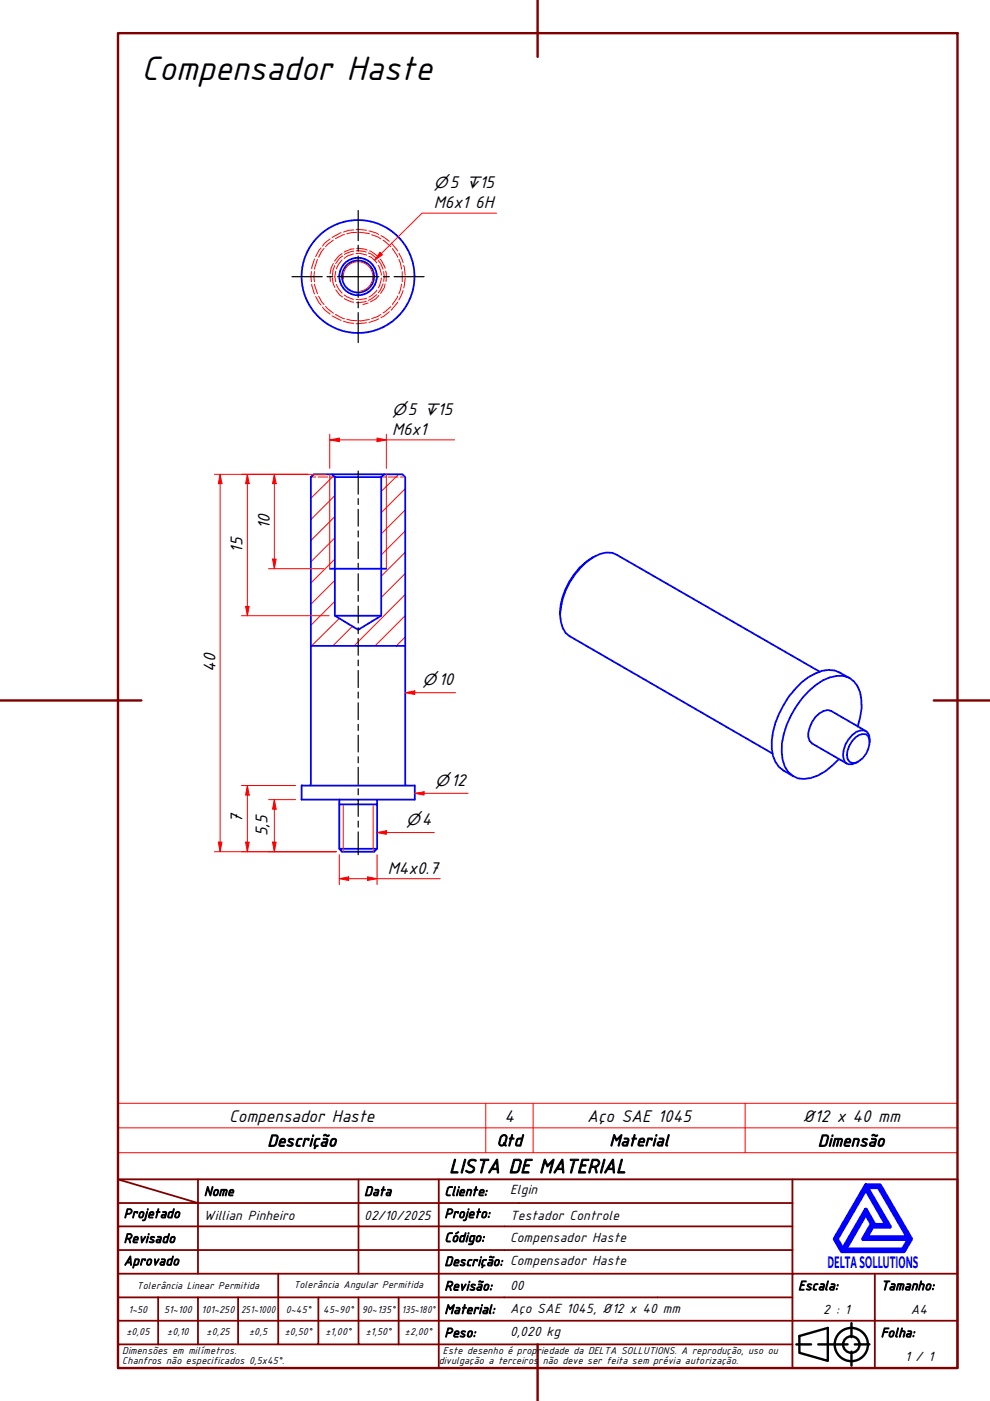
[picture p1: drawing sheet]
<svg xmlns="http://www.w3.org/2000/svg" width="210mm" height="297mm" viewBox="0 0 210 297" stroke-linecap="round" stroke-linejoin="round" font-family="sans-serif">
<!-- layer: Hatch (ABNT) -->
<g fill="none" stroke="#f00" stroke-width=".21">
<path d="M66.5 100.6l-.6 .5M70.7 100.9l-4.8 4.7M71 118.5l-5.1 5.1M71 114l-5.1 5.1M71 109.5l-5.1 5.1M71 105.1l-5.1 5.1M84.5 100.6l-3.7 3.6M85.9 117.1l-5.1 5.1M85.9 112.6l-5.1 5.1M85.9 108.1l-5.1 5.1M85.9 103.6l-5.1 5.1M71 127.5l-5.1 5.1"/>
<path d="M71 123l-5.1 5.1M71.9 131.1l-5.9 5.9M74.7 132.8l-4.2 4.2M85.9 135.1l-1.9 1.9M85.9 130.5l-6.4 6.5M85.9 126l-10.8 11M85.9 121.6l-5.1 5.1"/>
</g>
<!-- layer: Hidden (ABNT) -->
<g fill="none" stroke="#f00" stroke-width=".21">
<path d="M66 57.6l-.1 1.1 .1 1M66.7 54.9l-.6 2.1M66.7 57.6l-.2 1.1 .2 1M67.3 55l-.6 2.1M68.1 52.6l-.5 .5-.7 1.3M68.7 52.7l-.5 .6-.6 1.2M70 50.7l-1.2 .8-.4 .7M70 58.5v1.2M70.5 58.9l.1 1.2 .4 .8M70.7 50.9l-1.7 1.4M70.7 55.9l-.5 .9-.2 1.2M71 56.3l-.4 .9-.1 1.2"/>
<path d="M71.2 57.5l-.2 1.2 .2 1M72.3 49.3l-1.9 1M72.5 55.1l-.7 1-.5 .9M72.5 53.8l-.7 .5-.9 1.1M72.6 54.3l-.6 .4-.8 1.2M73 49.7l-1.9 .9M74.9 53.8l-1.2 .5-.7 .5M75 53.3h-.5l-1.5 .7M75 48.8h-1l-1.2 .4M75.1 52.8h-.7l-1.4 .7M75.5 53.8l.8-.1 1.4 .4M75.5 48.7l2.2 .1"/>
<path d="M75.6 53.2l.3-.1 1.8 .4M75.6 52.7l1.7 .1 .6 .2M75.7 49.3h-1.2l-1 .3M76.2 49.3l2.1 .3M78.1 53.6l.6 .2 1.2 1M78.2 54.3l.6 .3 1.1 1.1M78.2 48.9l1.6 .5 .5 .3M78.4 53.2l.3 .1 1.5 1.2M78.8 49.8l1.3 .4 .7 .5M80.2 55.2l.5 .7 .5 1.2M80.2 56.2l.3 .5 .3 1.6M80.6 54.9l1.1 2"/>
<path d="M80.8 50l1.7 1.2M80.8 58.9l-.3 1.7-.3 .4M81.2 50.9l1.7 1.4M81.3 57.6l.2 1.1-.2 1M81.8 57.5l.1 .6v1.6M82.9 51.5l1.4 1.7M83.2 52.7l1.1 1.8M84.6 55l.6 2.1M84.6 53.7l.9 2M85.3 57.6v2.1M85.6 56.2l.3 2.1M85.9 58.9l-.3 2.2"/>
<path d="M66.1 60.2l.6 2.1M66.7 60.2l.6 2.1M66.9 62.9l.7 1.3 .5 .5M67.6 62.8l.6 1.2 .5 .6M68.4 65.1l.4 .6 1.2 .9M69 64.9l1.7 1.5M70.4 67l1.9 .9M71.1 66.7l1.9 .8M71.2 61.5l.8 1 .6 .5M71.3 60.3l.5 .9 .7 1M72.8 68.1l2.2 .5M73 62.5l1.9 1"/>
<path d="M73 63.3l1.5 .7 .5 .1M73.5 67.7l1 .2 1.2 .1M77.7 63.9l-1.8 .3-.3-.1M77.7 63.2l-1.4 .3h-.8M77.7 68.4l-2.2 .2M78 64.2l-1 .4M78.3 67.7l-2.1 .3M79.9 62.5l-1.2 .9-.6 .3M79.9 61.5l-1.1 1.2-.6 .3M80.3 67.6l-2.1 .8M80.3 62.7l-.6 .7-1.2 .6M80.8 66.7l-.7 .4-1.3 .4"/>
<path d="M81.2 60.2l-.5 1.2-.5 .7M81.7 60.2l-.2 .8-.8 1.2M82.5 66.1l-1.7 1.3M82.9 65l-1.7 1.3M84.3 62.8l-1.1 1.8M84.3 64.1l-1.4 1.7M85.2 60.2l-.6 2.1M85.5 61.6l-.9 2M65.9 101.1h1M67.4 101.1h2.1M70 101.1h1M80.8 101.1h1.1"/>
<path d="M82.4 101.1h2M84.9 101.1h1"/>
</g>
<!-- layer: Visible (ABNT) -->
<g fill="none" stroke="#00f" stroke-width=".38">
<path d="M70.4 100.6h11.1M71 101.1h9.8M125.9 118.1a14.6 14.6 0 0 0-7.2 12.3M65.9 137h20v-35.9l-.6-.5h-3.8l-.7 .5v29.4l-4.9 3-4.9-3v-29.4l-.6-.5h-3.9l-.6 .5v65.4M69.9 120.6h12M71 130.5h9.8M85.9 137v29.5M173.8 142.4l-43-24.7a4.7 4.7 0 0 0-4.9 .4 15.7 15.7 0 0 0-7.2 12.3 5.2 5.2 0 0 0 2.1 4.5l43 24.9M180.2 143.8l-2.1-1.2a5.4 5.4 0 0 0-5.3 .2 18 18 0 0 0-8.4 10.5 11.5 11.5 0 0 0 0 8.2l.8 1.1 .9 .8 2.1 1.2M181.4 156.3l.8-.5 .7-.2 .7 .1a2.57 2.57 0 0 1 .5 3.1 4.1 4.1 0 0 1-3.4 3 1.94 1.94 0 0 1-1-2.7l1-2zM181.9 154a11.1 11.1 0 0 0-.1-8.5 4.1 4.1 0 0 0-4.4-2.2 13.1 13.1 0 0 0-8.6 6.5 15.7 15.7 0 0 0-2.9 11.2 4.6 4.6 0 0 0 6 4 12.2 12.2 0 0 0 6-4M183.6 155l-7.4-4.3a2.97 2.97 0 0 0-3.3 1.3 6.4 6.4 0 0 0-1.5 4.3l.3 .8 .5 .6 7.4 4.2"/>
<path d="M184.4 157.3a2.07 2.07 0 0 0-1.2-2.4 3.5 3.5 0 0 0-3.3 1.9 5.3 5.3 0 0 0-1 4.2 1.66 1.66 0 0 0 2.6 .7l.5-.2M63.9 166.5h24v3h-24zM71.9 179.9h8l-.6 .7h-6.8zM71.9 169.5v10.4M71.9 170.5h8M79.9 169.5v10.4"/>
<circle cx="75.9" cy="58.6" r="3.4"/>
<circle cx="75.9" cy="58.6" r="4"/>
<circle cx="75.9" cy="58.6" r="12"/>
</g>
<!-- layer: Visible Narrow (ABNT) -->
<path d="M72.8 59.2a3.1 3.1 0 0 1 2.6-3.7 3.1 3.1 0 0 1 3.6 2.6 3.1 3.1 0 0 1-2.5 3.6M69.9 100.6v20M81.9 100.6v20M72.8 170.5v10.1M79.1 170.5v10.1" fill="none" stroke="#f00" stroke-width=".21"/>
<path d="M25 239.1h178v-5.2h-178v10.5M103 233.9v10.5M113 233.9v10.5M158 233.9v10.5M203 239.1v5.3h-178M25 244.4v5.6h178v-5.6" fill="none" stroke="#f00" stroke-width=".21"/>
<!-- layer: Borda A3/A4 (ABNT) -->
<path d="M25 7h178v283.1h-178zM114 0v12.1M0 148.5h30M198 148.5h12M114 285v12" fill="none" stroke="#800000" stroke-width=".51"/>
<path d="M183.6 257.3l1.2 2.2-1.8 3.2h9.7l-1.2 2.2h-12.3zM183.6 252.1l4.4 7.6h-2.6l-1.8-3.2-4.9 8.4-1.3-2.2zM183.6 251.3h3l6.6 11.4-1.6 2.6h-13.1l-1.5-2.6zM183.8 251.7h2.5l6.2 10.6h-8.8l1.3-2.2h3.7zM185 259.7h.2l-.2 .2z" fill="none" stroke="#00f" stroke-width=".83"/>
<!-- layer: 0 -->
<path d="M178.5 265.3h13.1" fill="none" stroke="#000" stroke-width=".21"/>
<g fill="none" stroke="#800000" stroke-width=".38">
<path d="M25 250l17 5.1h-17M25 250h178v40.1h-178zM42 255.1h34v4.9h17M42 255.1v15M42 250v5.1M76 250v5.1h17v4.9M93 250v5.1h75M168 250v20.1h-143M25 260h51v10.1M25 275.1h17M33.5 275.1v9.9M50.5 275.1h-8.5v9.9"/>
<path d="M59 270.1v14.9h-8.5M67.5 275.1v9.9h-8.5M76 275.1v9.9h8.5M84.5 275.1v9.9M93 275.1h-42.5v9.9M93 260v5h-68M93 275.1v9.9h75M93 260h75M93 275.1h75M168 265h-75v10.1M185.5 270.1v9.9h17.5M203 270.1h-35v9.9h17.5v10.1"/>
<path d="M25 285h25.5M25 280h143v10.1M67.5 285h8.5M84.5 285h8.5v5.1"/>
</g>
<g fill="none" stroke="#000" stroke-width=".51">
<path d="M168.8 285h3.2M169.5 283.3l6-1.8v7l-6-1.7zM173.5 285h6.2M180.5 280.5v3M180.5 286.6v2.9M181.2 285h3.1"/>
<circle cx="180.5" cy="285.1" r="3.5"/>
<circle cx="180.5" cy="285.1" r="1.75"/>
</g>
<!-- layer: Linha de centro (ISO) -->
<g fill="none" stroke="#000" stroke-width=".25">
<path d="M75.9 99.9v4.9M75.9 105.7v1.3M75.9 108v3.6M75.9 112.6v1.2M75.9 114.9v3.5M75.9 119.4v1.2M75.9 121.7v3.6M75.9 126.2v1.3M75.9 128.5v3.6M75.9 133.1v1.3M75.9 135.4v3.5M75.9 139.9v1.2"/>
<path d="M75.9 142.2v3.6M75.9 146.7v1.3M75.9 149v3.6M75.9 153.6v1.3M75.9 155.9v3.5M75.9 160.5v1.2M75.9 162.7v3.6M75.9 167.2v1.3M75.9 169.5v3.6M75.9 174.1v1.3M75.9 176.4v4.8"/>
</g>
<!-- layer: Marca de centro (ISO) -->
<path d="M61.9 58.7h6.4M69.3 58.7h1.2M71.6 58.7h8.7M75.9 44.6v6.4M75.9 52v1.3M75.9 54.3v8.7M81.3 58.7h1.2M83.6 58.7h6.3M75.9 64v1.3M75.9 66.3v6.3" fill="none" stroke="#000" stroke-width=".25"/>
<path d="M79.9 176.5h2" fill="none" stroke="#f00" stroke-width=".21"/>
<path d="M79.9 176.5l2-.4v.8z" fill="#f00"/>
<path d="M79.9 176.5l2-.4v.8zM81.9 176.5h10.2M87.9 168.2h2" fill="none" stroke="#f00" stroke-width=".21"/>
<path d="M87.9 168.2l2-.3v.7z" fill="#f00"/>
<path d="M85.9 146.9h2M87.9 168.2l2-.3v.7zM89.9 168.2h9.4" fill="none" stroke="#f00" stroke-width=".21"/>
<path d="M85.9 146.9l2-.4v.7z" fill="#f00"/>
<path d="M85.9 146.9l2-.4v.7zM87.9 146.9h8.7M58.2 178.5v2.1" fill="none" stroke="#f00" stroke-width=".21"/>
<path d="M57.8 178.5h.7l-.3 2.1z" fill="#f00"/>
<path d="M57.8 178.5h.7l-.3 2.1zM58.2 169.5v2.1" fill="none" stroke="#f00" stroke-width=".21"/>
<path d="M58.2 169.5l.3 2.1h-.7z" fill="#f00"/>
<path d="M52.5 178.5v2.1M57 169.5h5.7M58.2 169.5l.3 2.1h-.7zM58.2 171.6v6.9M57 180.6h14.3" fill="none" stroke="#f00" stroke-width=".21"/>
<path d="M52.1 178.5h.7l-.3 2.1z" fill="#f00"/>
<path d="M52.1 178.5h.7l-.3 2.1zM52.5 166.5v2.1" fill="none" stroke="#f00" stroke-width=".21"/>
<path d="M52.5 166.5l.3 2.1h-.7z" fill="#f00"/>
<path d="M46.7 178.5v2.1M51.2 166.5h11.5M52.5 166.5l.3 2.1h-.7zM52.5 168.6v9.9M51.2 180.6h20.1" fill="none" stroke="#f00" stroke-width=".21"/>
<path d="M46.3 178.5h.8l-.4 2.1z" fill="#f00"/>
<path d="M46.7 100.6v1.9M46.3 178.5h.8l-.4 2.1z" fill="none" stroke="#f00" stroke-width=".21"/>
<path d="M46.7 100.6l.4 1.9h-.8z" fill="#f00"/>
<path d="M45.5 100.6h19.8M46.7 100.6l.4 1.9h-.8zM46.7 102.5v76M45.5 180.6h25.8" fill="none" stroke="#f00" stroke-width=".21"/>
<path d="M80.8 53.8l-1.4 1.4" fill="none" stroke="#f00" stroke-width=".21"/>
<path d="M80.6 53.5l.5 .5-1.7 1.2z" fill="#f00"/>
<path d="M80.6 53.5l.5 .5-1.7 1.2zM105.3 45.2h-15.8l-8.7 8.6" fill="none" stroke="#f00" stroke-width=".21"/>
<path d="M52.5 128.6v1.9" fill="none" stroke="#f00" stroke-width=".21"/>
<path d="M52.1 128.6h.7l-.3 1.9z" fill="#f00"/>
<path d="M52.5 100.6v1.9M52.1 128.6h.7l-.3 1.9z" fill="none" stroke="#f00" stroke-width=".21"/>
<path d="M52.5 100.6l.3 1.9h-.7z" fill="#f00"/>
<path d="M51.2 100.6h14.1M52.5 100.6l.3 1.9h-.7zM52.5 102.5v26.1M58.2 118.5v2.1M51.2 130.5h18.6" fill="none" stroke="#f00" stroke-width=".21"/>
<path d="M57.8 118.5h.7l-.3 2.1z" fill="#f00"/>
<path d="M57.8 118.5h.7l-.3 2.1zM58.2 100.6v1.9" fill="none" stroke="#f00" stroke-width=".21"/>
<path d="M58.2 100.6l.3 1.9h-.7z" fill="#f00"/>
<path d="M57 100.6h12.2M58.2 100.6l.3 1.9h-.7zM58.2 102.5v16M57 120.6h11.7" fill="none" stroke="#f00" stroke-width=".21"/>
<path d="M71.9 186.3h2" fill="none" stroke="#f00" stroke-width=".21"/>
<path d="M71.9 186.3l2-.4v.8z" fill="#f00"/>
<path d="M71.9 186.3l2-.4v.8zM77.9 186.3h2" fill="none" stroke="#f00" stroke-width=".21"/>
<path d="M77.9 185.9l2 .4-2 .4z" fill="#f00"/>
<path d="M69.9 93.3h2M71.9 181.2v6.4M73.9 186.3h4M77.9 185.9l2 .4-2 .4zM79.9 186.3h13.4M79.9 181.2v6.4" fill="none" stroke="#f00" stroke-width=".21"/>
<path d="M69.9 93.3l2-.4v.7z" fill="#f00"/>
<path d="M69.9 93.3l2-.4v.7zM79.9 93.3h2" fill="none" stroke="#f00" stroke-width=".21"/>
<path d="M79.9 92.9l2 .4-2 .3z" fill="#f00"/>
<path d="M69.9 92.1v7.2M71.9 93.3h8M79.9 92.9l2 .4-2 .3zM81.9 93.3h14.5M81.9 92.1v7.2" fill="none" stroke="#f00" stroke-width=".21"/>
<text font-size="7.7" x="30" y="17.1">Compensador Haste</text>
<text font-size="4.6" x="95.2" y="248.7">LISTA DE MATERIAL</text>
<g font-size="3.9">
<text x="92" y="44.2">M6x1</text>
<text x="100.8" y="44.2">6H</text>
<text x="83.1" y="92.3">M6x1</text>
<text x="57.2" y="112.1" transform="rotate(-90 57.2 112.1)">10</text>
<text x="51.4" y="117.1" transform="rotate(-90 51.4 117.1)">15</text>
<text x="45.7" y="142.5" transform="rotate(-90 45.7 142.5)">40</text>
<text x="51.4" y="174.5" transform="rotate(-90 51.4 174.5)">7</text>
<text x="56.7" y="177.3" transform="rotate(-90 56.7 177.3)">5,5</text>
<text x="82.2" y="185.3">M4x0.7</text>
<text x="48.6" y="237.8">Compensador Haste</text>
<text x="106.9" y="237.8">4</text>
<text x="124.5" y="237.8">Aço SAE 1045</text>
<text x="170.2" y="237.8">Ø12 x 40 mm</text>
</g>
<g font-size="3.8">
<text x="56.7" y="243.1">Descrição</text>
<text x="105.3" y="243">Qtd</text>
<text x="129.2" y="243">Material</text>
<text x="173.4" y="243.1">Dimensão</text>
</g>
<text font-size="3.8" fill="#00f" x="175.5" y="268.8">DELTASOLLUTIONS</text>
<g font-size="3.4">
<text x="92" y="39.8">⌀5 ↧15</text>
<text x="83.1" y="87.9">⌀5 ↧15</text>
<text x="89.6" y="145.2">⌀10</text>
<text x="92.3" y="166.6">⌀12</text>
<text x="86.1" y="174.9">⌀4</text>
</g>
<g font-size="3">
<text x="43.2" y="253.5">Nome</text>
<text x="77.2" y="253.5">Data</text>
<text x="94.2" y="253.5">Cliente:</text>
<text x="108.1" y="253.2">Elgin</text>
<text x="26.2" y="263.5">Revisado</text>
<text x="26.2" y="258.2">Projetado</text>
<text x="43.2" y="258.6">Willian Pinheiro</text>
<text x="77.2" y="258.6">02/10/2025</text>
<text x="94.2" y="263.3">Código:</text>
<text x="94.2" y="258.2">Projeto:</text>
<text x="108.1" y="263.3">Compensador Haste</text>
<text x="108.1" y="258.6">Testador Controle</text>
<text x="26.2" y="268.3">Aprovado</text>
<text x="94.2" y="268.4">Descrição: Compensador Haste</text>
<text x="94.2" y="273.6">Revisão:</text>
<text x="108.1" y="273.5">00</text>
<text x="169.2" y="273.5">Escala:</text>
<text x="186.8" y="273.5">Tamanho:</text>
<text x="94.2" y="278.6">Material:</text>
<text x="108.1" y="278.4">Aço SAE 1045, Ø12 x 40 mm</text>
<text x="174.6" y="278.6">2 : 1</text>
<text x="193.1" y="278.6">A4</text>
<text x="94.2" y="283.5">Peso:</text>
<text x="108.1" y="283.3">0,020 kg</text>
<text x="186.8" y="283.5">Folha:</text>
<text x="191.9" y="288.5">1 / 1</text>
</g>
<g font-size="2.3">
<text x="29" y="273.4">Tolerância Linear Permitida</text>
<text x="62.3" y="273.2">Tolerância Angular Permitida</text>
<text x="27.2" y="278.3">1~50</text>
<text x="34.8" y="278.3">51~100</text>
<text x="42.7" y="278.3">101~250</text>
<text x="51.1" y="278.3">251~1000</text>
<text x="60.6" y="278.3">0~45°</text>
<text x="68.5" y="278.3">45~90°</text>
<text x="76.7" y="278.3">90~135°</text>
<text x="85.2" y="278.3">135~180°</text>
<text x="25.9" y="287.1">Dimensões em milímetros.</text>
<text x="26.8" y="283.1">±0,05</text>
<text x="35.4" y="283.1">±0,10</text>
<text x="43.8" y="283.1">±0,25</text>
<text x="52.8" y="283.1">±0,5</text>
<text x="60.4" y="283.1">±0,50°</text>
<text x="69" y="283.1">±1,00°</text>
<text x="77.5" y="283.1">±1,50°</text>
<text x="85.9" y="283.1">±2,00°</text>
<text x="93.9" y="287.1">Este desenho é propriedade da DELTA SOLLUTIONS. A reprodução, uso ou</text>
<text x="25.9" y="289.2">Chanfros não especificados 0,5x45°.</text>
<text x="93" y="289.2">divulgação a terceiros</text>
<text x="115.1" y="289.2">não deve ser feita sem prévia autorização.</text>
</g>
</svg>
